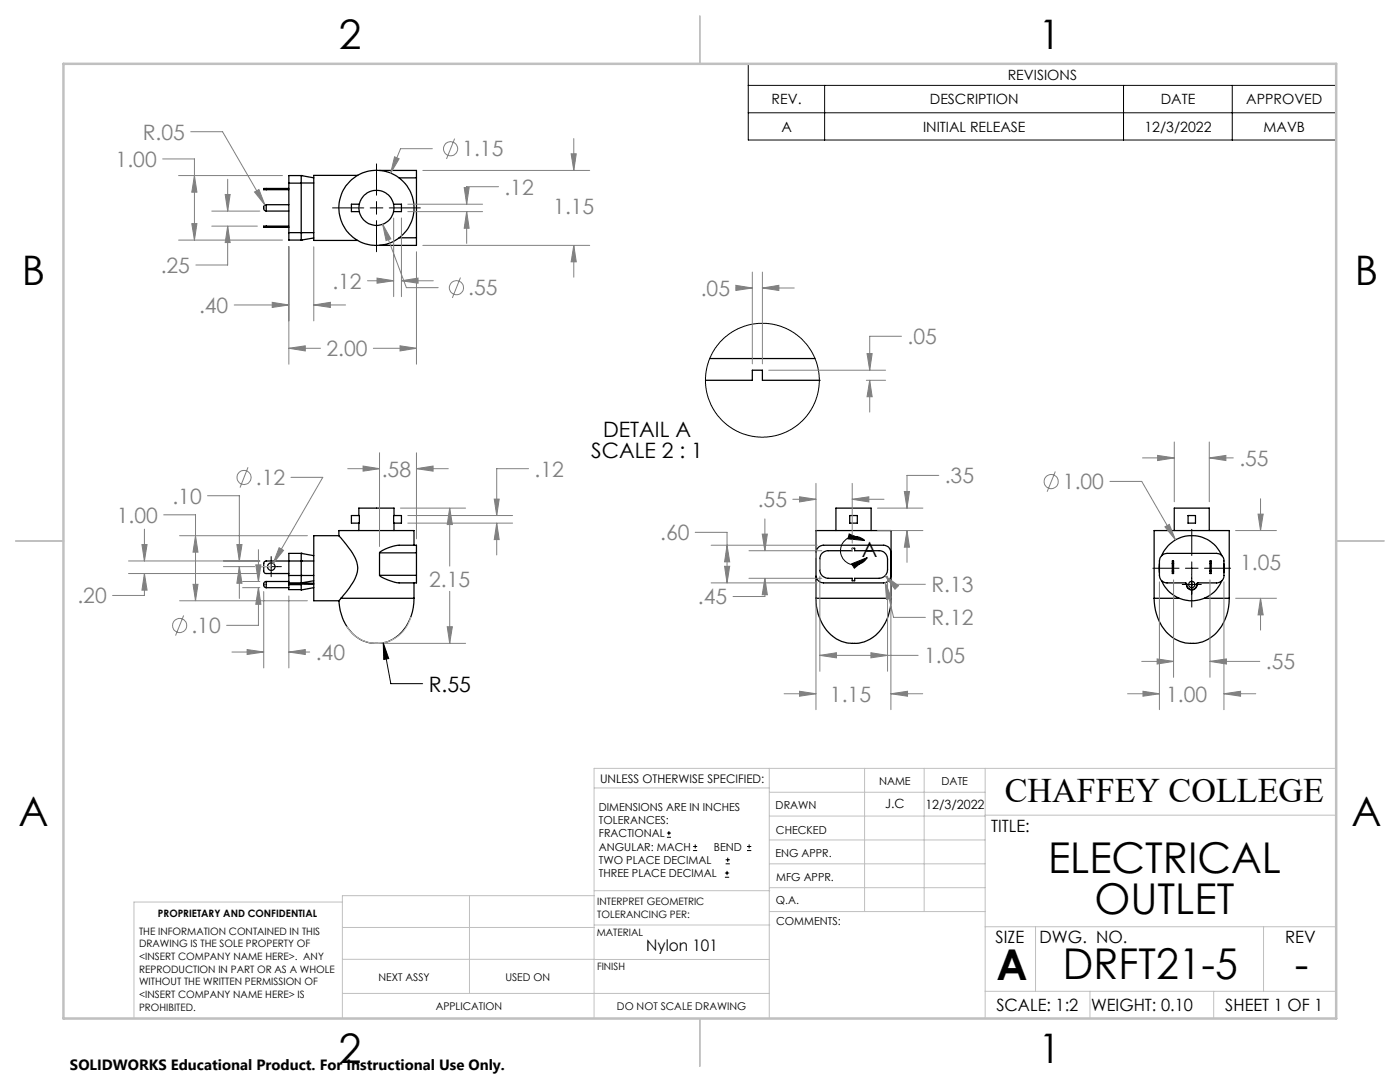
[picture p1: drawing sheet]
<svg xmlns="http://www.w3.org/2000/svg" width="279mm" height="216mm" viewBox="0 0 279 216" stroke-linecap="round" stroke-linejoin="round" font-family="sans-serif">
<g fill="none" stroke="#000" stroke-width=".25">
<path d="M53.1 37.6h-.5v.3h.5M53.1 37.6v.3M53.1 37.6h4.5M53.1 37.9h4.5M57.6 36.5h2.5M57.6 36.5v9.9M60.1 35h-2.5v1.5M60.1 35h.1M60.1 35v1.5M60.1 36.5v9.9M60.1 36.5h2.5M60.1 35l2.5 .5"/>
<path d="M71.4 35h-8.8v13h8.8M75.7 34h7.4v1.5M79.7 35.5h3.4M83.1 35.5v11.9M53.1 40.9a.66 .66 0 0 0-.5 .6 .66 .66 0 0 0 .5 .6M53.1 45.1h-.5v.3h.5M53.1 40.9v1.2M53.1 40.9h4.5M53.1 42.1h4.5M53.1 45.1v.3M53.1 45.1h4.5M53.1 45.4h4.5"/>
<path d="M57.6 46.4v1.5h2.5M57.6 46.4h5M60.1 46.4v1.5M60.1 46.4h.1M60.1 47.9h.1M62.6 47.5l-2.5 .4M71.7 40.7h-1.6v1.5h1.6M78.6 40.7h1.5v1.5h-1.5M79.7 47.4h3.4M83.1 47.4v1.6h-7.4M140.8 75.9h9.3v-2h2.1v2h11.3M141.6 71.5h21.1"/>
<path d="M53.1 116a.63 .63 0 0 0-.5 .6 .63 .63 0 0 0 .5 .7M53.1 116v1.3M53.1 116h4.5M53.1 117.3h4.5M57.6 114.8v1.5M57.6 116.3v.3M57.6 116.7v1h2.5M57.6 116.6v.1M57.6 116.3h2.5M57.6 114.8h5M57.6 116.6h2.5M57.6 116.7h2.5"/>
<path d="M60.1 114.8h.1M60.1 114.8v1.5M60.1 116.3h.1M60.1 111.9h.1M60.1 110.4v1.5M60.1 110.4h-2.5v4.4M60.1 110.4h.1M60.1 116.3v.1M60.1 116.6v1.1l2.5-.4M60.1 116.6h2.5M60.1 111.9v2.9M60.1 116.4v.2"/>
<path d="M60.1 110.4l2.5 .5M60.1 116.4h2.5M62.6 111.9h-9.6l-.3 .2-.1 2 .2 .3h4.8M62.6 115.9l-2.5 .4M67.6 106.9a22.2 22.2 0 0 1 3.6 5.2 4.9 4.9 0 0 1-1.1 4.7l-2 2.6M67.6 106.9v-1h15v2.9M67.6 106.9h-5v13h5.1l.4-.5M68.1 119.4h14.5M70.1 102.9h1.6v1.5h-1.6zM71.6 102.9v-1.5h7v1.5M71.6 104.4v1.5M75.7 110.3h.1a7 7 0 0 1 3.9-1.5h3.4v1.5"/>
<path d="M75.7 114.8a7 7 0 0 0 4 1.5h3.4v-1.5M75.7 110.3v4.5M75.7 110.3h7.4M75.7 114.8h7.4M78.6 102.9h1.5v1.5h-1.5zM78.6 104.4v1.5M82.6 119.4a8.6 8.6 0 0 1-6 8.8 7 7 0 0 1-7.7-3.7l-1-2.6-.2-2M82.6 116.3v3.1M83.1 110.3v4.5M162.8 119.4a8.9 8.9 0 0 0 5.2 8.6 6.9 6.9 0 0 0 8.7-3.7l.6-1.4a10.7 10.7 0 0 0 .5-3.5M162.8 110.3a1.56 1.56 0 0 1 1.6-1.5h11.9a1.44 1.44 0 0 1 1.5 1.5M162.8 114.8a1.56 1.56 0 0 0 1.6 1.5h11.9a1.5 1.5 0 0 0 1.5-1.5"/>
<path d="M162.8 119.4v-13.5h15v13.5M162.8 119.4h15M164 110.5l1-.6h5.1v-.5h.5v.5h4.8a1.67 1.67 0 0 1 1.7 1.6v2.2a1.74 1.74 0 0 1-1.7 1.7h-4.8v.5h-.5v-.5h-4.8a1.68 1.68 0 0 1-1.7-1.7v-2.4zM166.8 105.9v-4.5h7v4.5M169.6 102.9h1.5v1.5h-1.5zM230.3 119.4a8.8 8.8 0 0 0 5.6 8.7l.3 .1a6.8 6.8 0 0 0 8-3.9l.3-.7a9.9 9.9 0 0 0 .8-4.2M230.3 119.4v-13.5h15v13.5M230.3 119.4h5M231.4 112.5v1.8M231.8 110.9l.5-.3 .6-.2h9.9a1.5 1.5 0 0 1 1.5 1.5v2.9a1.44 1.44 0 0 1-1.5 1.5l-3.9 .1a1.08 1.08 0 0 1-1 1.3 1.08 1.08 0 0 1-1.1-1.3l-.2-.1h-3.7a1.49 1.49 0 0 1-1.5-1.5v-2.9l.1-.6zM231.8 110.9a6.5 6.5 0 0 1 6-4 6.5 6.5 0 0 1 6 4M231.8 115.9a6.5 6.5 0 0 0 6 4 6.5 6.5 0 0 0 6-4"/>
<path d="M234 113.9v.5h.2v-.5M234 112.4v-.5h.2v.5M234 113.9h.2M234 112.4h.2M234 112.4v1.5M234.2 112.4v1.5M234.4 105.9v-4.5h6.9v4.5M236.8 116.4a1.08 1.08 0 0 0 1 1.3 1.08 1.08 0 0 0 1.1-1.3M237.1 102.9h1.5v1.5h-1.5zM240.3 119.4h5M241.5 113.9v.5h.2v-.5M241.5 112.4v-.5h.2v.5"/>
<path d="M241.5 113.9h.2M241.5 112.4h.2M241.5 112.4v1.5M241.7 112.4v1.5M244.3 112.5v1.8"/>
<circle cx="75.1" cy="41.5" r="3.5"/>
<circle cx="75.1" cy="41.5" r="7.5"/>
<circle cx="54.1" cy="113.1" r=".75"/>
<circle cx="237.8" cy="116.6" r=".12"/>
<circle cx="237.8" cy="116.6" r=".63"/>
</g>
<g fill="none" stroke="#000" stroke-width=".2">
<path d="M149.3 12.7h117.4v15.2h-117.4zM149.3 17h117.4M164.6 17v10.9M224.2 17v10.9M245.9 17v10.9M75.1 32.7v6.2M149.3 22.5h117.4M66.4 41.5h6.2M73.9 41.5h2.5M75.1 40.2v2.6M75.1 44v6.2M77.7 41.5h6.2"/>
<path d="M163.5 75.9h.1M52.1 113.1h4.1M54.1 111.1v4M169.5 106.5l3 1.3-3.3-.3zM170 112.5l3.1-1.2-2.6 2.1zM172.5 107.8a2.84 2.84 0 0 0-4.1 .3 2.84 2.84 0 0 0 .6 4.2 2.84 2.84 0 0 0 4.1-1M230.1 113.4h5.2M235.9 116.6h3.8M236.6 113.4h2.5M237.8 105.6v5.2M237.8 112.1v2.6M237.8 114.8v6.3"/>
<path d="M240.4 113.4h5.2M76.5 128.3l1.1 3.1-1 .2zM76.5 128.3l1.5 8.1h6.3M133.1 167.1h.8M133.1 166.2h.8M133.5 165.8v.9M138.3 169.7h.8M138.3 168.9h.8M138.7 168.5v.8M144.7 175h.8M144.7 174.2h.8M144.8 172.4h.9"/>
<path d="M144.8 171.6h.9M145.1 173.8v.8M145.2 171.1v.9M149.1 169.7h.8M149.1 168.9h.8M149.5 168.5v.8"/>
<circle cx="152.2" cy="75.9" r="11.4"/>
</g>
<g fill="none" stroke="#808080" stroke-width=".2">
<path d="M32.5 31.7h6.3v16.2M35.6 35h20.8M38.1 26.3h6.3l8.5 14.6M38.8 35l.5 3.3h-1zM44.9 38.8h1l-.5 3.3zM45.4 35.8v6.3M50.8 38.3l.9-.5 1.2 3.1zM78.7 31.3l1 .4-1.7 2.8zM84.4 34h33.3M86.3 29.7h-6.4l-1.9 4.8M90.7 27.7l-1.6 4M92.6 37.4h1l-.5 3.3z"/>
<path d="M99.5 37.3h-6.4v3.4M114 30.7h1l-.5 3.3zM114.5 27.7v6.3M35.6 47.9h20.8M38.3 44.6h1l-.5 3.3zM42.3 42.1h9.6M42.3 45.1h9.1M45.4 45.1l.5 3.3h-1zM45.4 45.1v7.8h-6.3M57.6 49.2v23.5M62.6 49.2v14.8M73.3 56h5.3"/>
<path d="M75.2 55.5l3.4 .5-3.4 .5zM76.4 44.8l1.6 2.9-1 .3zM76.4 44.8l4.7 12.6h6.4M78.6 43.5v15.7M80.1 56l3.3-.5v1zM80.1 43.5v15.7M80.1 56h6.4M81.4 42.2h14.9M81.4 40.7h14.9M83.1 50.2v22.5M84.4 49h33.3M91.9 55.4l-1.6 4"/>
<path d="M93.1 42.2l.5 3.3h-1zM93.1 42.2v6.4M114.5 49l.5 3.2h-1zM114.5 49v6.3M146.9 56.9l3.2 .6-3.2 .5zM146.9 57.5h3.2M150.1 54.3v18.3M152.2 57.5l3.2-.6v1.1zM152.2 54.3v18.3M152.2 57.5h6.3M46.7 60.9h10.9M54.3 60.3l3.3 .6-3.3 .4z"/>
<path d="M57.6 69.5l3.3-.5v1zM57.6 69.5h6.4M62.6 60.9l3.3-.6v1zM62.6 60.9h6.4M74.5 69.5h8.6M79.8 69l3.3 .5-3.3 .5zM153.4 73.9h23.3M172.9 75.9h3.8M173 70.6h1.1l-.5 3.3zM173.6 75.9l.5 3.3h-1.1zM173.6 75.9v6.3M179.9 67.1h-6.3v6.8"/>
<path d="M41.4 98.9h6.4v13M49.5 93.2l-1.6 4.1M58.1 95.3h6.3l-9.9 17.1M69.4 93.5h6.3M72.5 93l3.2 .5-3.2 .5zM75.7 90.3v18.7M83.1 93.5l3.3-.5v1zM83.1 90.3v17.2M83.1 93.5h6.4M98.6 99.6h1l-.5 3.3zM105.5 93.5h-6.4v9.4M158.2 99.6h4.6"/>
<path d="M159.6 99.1l3.2 .5-3.2 .6zM162.8 96.4v14.9M170.1 99.6l3.3-.5v1.1zM170.1 96.4v12M170.1 99.6h6.3M180.5 98.1h1l-.5 3.3zM187.4 94.9h-6.4v6.5M210.6 94.1l-1.6 4M221.5 96.1h6.4l6.7 11.6M228 91.4h6.4M231 90.9l3.4 .5-3.4 .5zM234.4 88.2v11.9"/>
<path d="M241.3 91.4l3.4-.5v1zM241.3 88.2v11.9M241.3 91.4h4.8M251.6 99.5v6.4M25.6 111.9h26.3M25.6 114.4h26.3M28.3 108.7h1.1l-.6 3.2zM28.8 114.4l.6 3.4h-1.1zM28.8 114.4v4.4h-6.3M28.8 105.6v6.3M32.7 102.7h6.3v17.2M35.8 106.9h25.5"/>
<path d="M35.8 119.9h25.5M38.5 116.6h1l-.5 3.3zM39 106.9l.5 3.3h-1zM44.6 113.1h6.2M47.3 108.7h1l-.5 3.2zM47.8 113.1l.5 3.3h-1zM47.8 113.1v6.3M48.4 116h3.5M48.4 117.3h3.5M51 112.7h1.1l-.5 3.3zM51.6 117.3l.5 3.3h-1.1zM51.6 117.3v7.5h-6.4"/>
<path d="M51.6 109.7v6.3M52.6 118v15.3M55.7 109.3l.9 .5-2.1 2.6zM57.6 118.9v14.4M79.9 101.4h13M81.4 102.9h20.9M81.4 104.4h20.9M89.7 101.4l.6 3.3h-1zM89.7 101.4v11.6M89.7 118v10.4M99.1 104.4l.5 3.3h-1zM99.1 104.4v6.3"/>
<path d="M138.7 106.2h6.4v10.1M141.9 108.8h21.2M141.9 116.3h21.2M144.6 113h1l-.5 3.3zM145.1 108.8l.5 3.3h-1zM149.5 109.9h14.5M149.5 115.4h14.5M152.1 106.6h1l-.5 3.3zM152.6 115.4l.5 3.3h-1zM152.6 115.4v3.6h-6.3M152.6 103.5v6.4M162.8 116.1v25.5"/>
<path d="M163.6 115v18.9M175.1 101.4h9.1M175.1 105.9h9.1M176.6 114.9l2.7 2-.7 .7zM176.6 114.9l1.7 1.7h6.4M176.7 116.2l1.2 3.1-1 .3zM176.7 116.2l1.6 7h6.4M177.1 115v18.9M177.8 116.1v25.5M181 105.9l.5 3.3h-1zM181 105.9v6.3M231.4 116.1v25.5"/>
<path d="M232.5 105.1l.9-.5 1.2 3.1zM234.2 115.7v19.4M241.5 115.7v19.4M244.3 116.1v25.5M246.6 105.9h8.1M246.6 119.4h8.1M251.1 102.6h1l-.5 3.3zM251.6 119.4l.5 3.3h-1zM251.6 119.4v6.3M36.7 122.8l-1.7 4M46.3 130.1h6.3M49.3 129.6l3.3 .5-3.3 .5z"/>
<path d="M57.6 130.1l3.3-.5v1zM57.6 130.1h4.2M76.7 128.4h16.2M89.3 125.1h1l-.6 3.3zM156.5 138.4h6.3M159.6 137.9l3.2 .5-3.2 .5zM163.6 130.8l3.3-.6v1.1zM163.6 130.8h19.6M173.8 130.2l3.3 .6-3.3 .5zM177.8 138.4l3.3-.5v1zM177.8 138.4h6.3M225 138.4h6.4"/>
<path d="M227.9 132h6.3M228.1 137.9l3.3 .5-3.3 .5zM230.9 131.5l3.3 .5-3.3 .5zM241.5 132l3.3-.5v1zM241.5 132h9.9M244.3 138.4l3.3-.5v1zM244.3 138.4h6.3"/>
<circle cx="89.9" cy="29.7" r="1.41"/>
<circle cx="91.1" cy="57.4" r="1.41"/>
<circle cx="48.7" cy="95.3" r="1.42"/>
<circle cx="209.8" cy="96.1" r="1.41"/>
<circle cx="35.9" cy="124.8" r="1.4"/>
</g>
<g fill="none" stroke="#c0c0c0" stroke-width=".2">
<path d="M52.1 113.1h2M162.8 110.3v4.5M163.6 111.5v2.2M170.1 109.4v.5M82 123.2a7 7 0 0 1-5.8 5.1 7 7 0 0 1-7-3.3M118.6 157.2h34.9M153.5 153.3v49.9M153.5 158.1h43.1M172.5 153.3v28.6M184.4 153.3v28.6M196.6 153.3v49.9M266.7 153.3h-148.1v49.9"/>
<path d="M68.3 180h-41.6v23.2M93.7 178.7v19.5M118.6 178.7h-50.3v24.5M118.6 177.7h35M153.5 167.6h43.1M153.5 162.8h43.1M153.5 172.4h43.1M153.5 177.1h43.1M196.6 162.7h70.1M68.3 198.2h85.2M68.3 191.4l85.2 .1M68.3 185.1h50.3"/>
<path d="M118.6 184.6h35M153.6 181.9h43M196.6 197.8h70.1M196.6 184.9h70.1M206.7 184.9v12.9M217.5 197.8v5.4M242.2 197.8v5.4M252.2 184.9v12.9"/>
</g>
<path d="M139.7 3.2v9.5M3.1 107.9h9.6M266.7 107.9h9.5M139.7 203.2v9.6" fill="none" stroke="#c0c0c0" stroke-width=".25"/>
<path d="M12.7 12.7h254v190.5h-254z" fill="none" stroke="#c0c0c0" stroke-width=".5"/>
<g fill="#000">
<path d="M76.5 128.3l1.1 3.1-1 .2z"/>
<path d="M169.5 106.5l3 1.3-3.3-.3zM170 112.5l3.1-1.2-2.6 2.1z"/>
</g>
<g fill="#808080">
<path d="M170.1 99.6l3.3-.5v1.1zM159.6 99.1l3.2 .5-3.2 .6z"/>
<path d="M78.7 31.3l-.7 3.2 1.7-2.8zM76.4 44.8l.6 3.2 1-.3zM114 30.7h1l-.5 3.3zM114.5 49l.5 3.2h-1zM93.1 42.2l.5 3.3h-1zM92.6 37.4h1l-.5 3.3zM75.2 55.5l3.4 .5-3.4 .5zM80.1 56l3.3-.5v1zM57.6 69.5l3.3-.5v1zM79.8 69l3.3 .5-3.3 .5zM38.3 44.6h1l-.5 3.3zM38.8 35l.5 3.3h-1zM54.3 60.3l3.3 .6-3.3 .4zM62.6 60.9l3.3-.6v1zM44.9 38.8h1l-.5 3.3zM45.4 45.1l.5 3.3h-1zM50.8 38.3l2.1 2.6-1.2-3.1zM89.7 101.4l.6 3.3h-1zM89.3 125.1h1l-.6 3.3zM98.6 99.6h1l-.5 3.3zM99.1 104.4l.5 3.3h-1zM55.7 109.3l-1.2 3.1 2.1-2.6zM49.3 129.6l3.3 .5-3.3 .5zM57.6 130.1l3.3-.5v1zM51 112.7h1.1l-.5 3.3zM51.6 117.3l.5 3.3h-1.1zM28.3 108.7h1.1l-.6 3.2zM28.8 114.4l.6 3.4h-1.1zM83.1 93.5l3.3-.5v1zM72.5 93l3.2 .5-3.2 .5zM47.8 113.1l.5 3.3h-1zM47.3 108.7h1l-.5 3.2zM39 106.9l.5 3.3h-1zM38.5 116.6h1l-.5 3.3zM181 105.9l.5 3.3h-1zM180.5 98.1h1l-.5 3.3zM176.6 114.9l2 2.7 .7-.7zM176.7 116.2l.2 3.4 1-.3zM152.1 106.6h1l-.5 3.3zM152.6 115.4l.5 3.3h-1zM145.1 108.8l.5 3.3h-1zM144.6 113h1l-.5 3.3zM163.6 130.8l3.3-.6v1.1zM173.8 130.2l3.3 .6-3.3 .5zM159.6 137.9l3.2 .5-3.2 .5zM177.8 138.4l3.3-.5v1zM173.6 75.9l.5 3.3h-1.1zM173 70.6h1.1l-.5 3.3zM152.2 57.5l3.2-.6v1.1zM146.9 56.9l3.2 .6-3.2 .5zM232.5 105.1l2.1 2.6-1.2-3.1zM231 90.9l3.4 .5-3.4 .5zM241.3 91.4l3.4-.5v1zM228.1 137.9l3.3 .5-3.3 .5zM244.3 138.4l3.3-.5v1zM230.9 131.5l3.3 .5-3.3 .5zM241.5 132l3.3-.5v1zM251.1 102.6h1l-.5 3.3zM251.6 119.4l.5 3.3h-1z"/>
</g>
<g font-size="8.5">
<text x="209.2" y="174.2">ELECTRICAL</text>
<text x="218.4" y="182.3">OUTLET</text>
<text x="198.9" y="195.5">A</text>
<text x="212.1" y="195.4">DRFT21-5</text>
<text x="258.4" y="195.4">-</text>
</g>
<g font-size="8.1">
<text x="67.6" y="9.7">2</text>
<text x="207.3" y="9.7">1</text>
<text x="4.4" y="57">B</text>
<text x="270.4" y="57">B</text>
<text x="3.7" y="164.9">A</text>
<text x="269.7" y="164.9">A</text>
<text x="67.6" y="212.2">2</text>
<text x="207.3" y="212.2">1</text>
</g>
<text font-size="6.9" x="200.5" y="160.1">CHAFFEY COLLEGE</text>
<g font-size="4.2" fill="#808080">
<text x="28.5" y="27.9">R.05</text>
<text x="23.1" y="33.3">1.00</text>
<text x="92.3" y="31.2">1.15</text>
<text x="100.7" y="38.8">.12</text>
<text x="110.4" y="42.7">1.15</text>
<text x="32.1" y="54.5">.25</text>
<text x="66.3" y="57.6">.12</text>
<text x="93.4" y="58.9">.55</text>
<text x="139.8" y="59">.05</text>
<text x="39.7" y="62.4">.40</text>
<text x="65.2" y="71.1">2.00</text>
<text x="181.1" y="68.7">.05</text>
<text x="76.2" y="95.1">.58</text>
<text x="106.7" y="95.1">.12</text>
<text x="247.3" y="93">.55</text>
<text x="34.4" y="100.5">.10</text>
<text x="51" y="96.8">.12</text>
<text x="151.2" y="101.2">.55</text>
<text x="188.6" y="96.5">.35</text>
<text x="212.1" y="97.6">1.00</text>
<text x="23.3" y="104.3">1.00</text>
<text x="131.7" y="107.8">.60</text>
<text x="247.5" y="113.8">1.05</text>
<text x="85.7" y="117.1">2.15</text>
<text x="185.9" y="118.2">R.13</text>
<text x="15.5" y="120.4">.20</text>
<text x="139.3" y="120.6">.45</text>
<text x="185.9" y="124.8">R.12</text>
<text x="38.2" y="126.3">.10</text>
<text x="63" y="131.7">.40</text>
<text x="184.4" y="132.3">1.05</text>
<text x="252.6" y="133.6">.55</text>
<text x="165.6" y="140">1.15</text>
<text x="232.7" y="140">1.00</text>
</g>
<g font-size="4.2">
<text x="120.3" y="87.3">DETAIL A</text>
<text x="118" y="91.5">SCALE 2 : 1</text>
<text x="172" y="111.1">A</text>
<text x="85.6" y="138">R.55</text>
</g>
<g font-size="3.4">
<text x="197.8" y="166">TITLE:</text>
<text x="198.7" y="188.1">SIZE</text>
<text x="207.5" y="188.1">DWG. NO.</text>
<text x="256.5" y="188.2">REV</text>
<text x="198.8" y="201.7">SCALE: 1:2</text>
<text x="217.7" y="201.8">WEIGHT: 0.10</text>
<text x="244.5" y="201.7">SHEET 1 OF 1</text>
</g>
<text font-size="3.2" x="129" y="189.8">Nylon 101</text>
<text font-size="3" x="14" y="213.5">SOLIDWORKS Educational Product. For Instructional Use Only.</text>
<g font-size="2.8">
<text x="201.1" y="15.9">REVISIONS</text>
<text x="154" y="20.8">REV.</text>
<text x="185.6" y="20.8">DESCRIPTION</text>
<text x="231.6" y="20.8">DATE</text>
<text x="248.7" y="20.8">APPROVED</text>
<text x="155.9" y="26.3">A</text>
<text x="184.2" y="26.3">INITIAL RELEASE</text>
<text x="228.4" y="26.3">12/3/2022</text>
<text x="252.2" y="26.3">MAVB</text>
</g>
<g font-size="2.5">
<text x="176.6" y="161.3">J.C</text>
<text x="184.7" y="161.4">12/3/2022</text>
</g>
<text font-size="2.4" x="119.8" y="156.2">UNLESS OTHERWISE SPECIFIED:</text>
<g font-size="2.2">
<text x="119.5" y="161.8">DIMENSIONS ARE IN INCHES</text>
<text x="154.8" y="161.4">DRAWN</text>
<text x="175.4" y="156.6">NAME</text>
<text x="187.9" y="156.7">DATE</text>
<text x="119.5" y="164.4">TOLERANCES:</text>
<text x="119.5" y="167.1">FRACTIONAL</text>
<text x="154.9" y="166.3">CHECKED</text>
<text x="119.5" y="169.7">ANGULAR: MACH</text>
<text x="119.5" y="172.4">TWO PLACE DECIMAL</text>
<text x="142.5" y="169.7">BEND</text>
<text x="154.8" y="171">ENG APPR.</text>
<text x="119.5" y="175">THREE PLACE DECIMAL</text>
<text x="154.9" y="175.7">MFG APPR.</text>
<text x="154.9" y="180.4">Q.A.</text>
<text x="154.9" y="184.6">COMMENTS:</text>
</g>
<g font-size="2.1">
<text x="75.5" y="195.7">NEXT ASSY</text>
<text x="100.9" y="195.7">USED ON</text>
<text x="86.9" y="201.5">APPLICATION</text>
<text x="123.1" y="201.6">DO NOT SCALE DRAWING</text>
</g>
<g font-size="2">
<text x="31.5" y="182.9">PROPRIETARY AND CONFIDENTIAL</text>
<text x="119.2" y="180.6">INTERPRET GEOMETRIC</text>
<text x="119.2" y="183.1">TOLERANCING PER:</text>
<text x="27.8" y="186.5">THE INFORMATION CONTAINED IN THIS</text>
<text x="27.8" y="189">DRAWING IS THE SOLE PROPERTY OF</text>
<text x="27.8" y="191.6">&lt;INSERT COMPANY NAME HERE&gt;. ANY</text>
<text x="119.1" y="186.7">MATERIAL</text>
<text x="27.8" y="194.1">REPRODUCTION IN PART OR AS A WHOLE</text>
<text x="27.8" y="196.6">WITHOUT THE WRITTEN PERMISSION OF</text>
<text x="119.1" y="193.5">FINISH</text>
<text x="27.8" y="199.1">&lt;INSERT COMPANY NAME HERE&gt; IS</text>
<text x="27.8" y="201.7">PROHIBITED.</text>
</g>
</svg>
